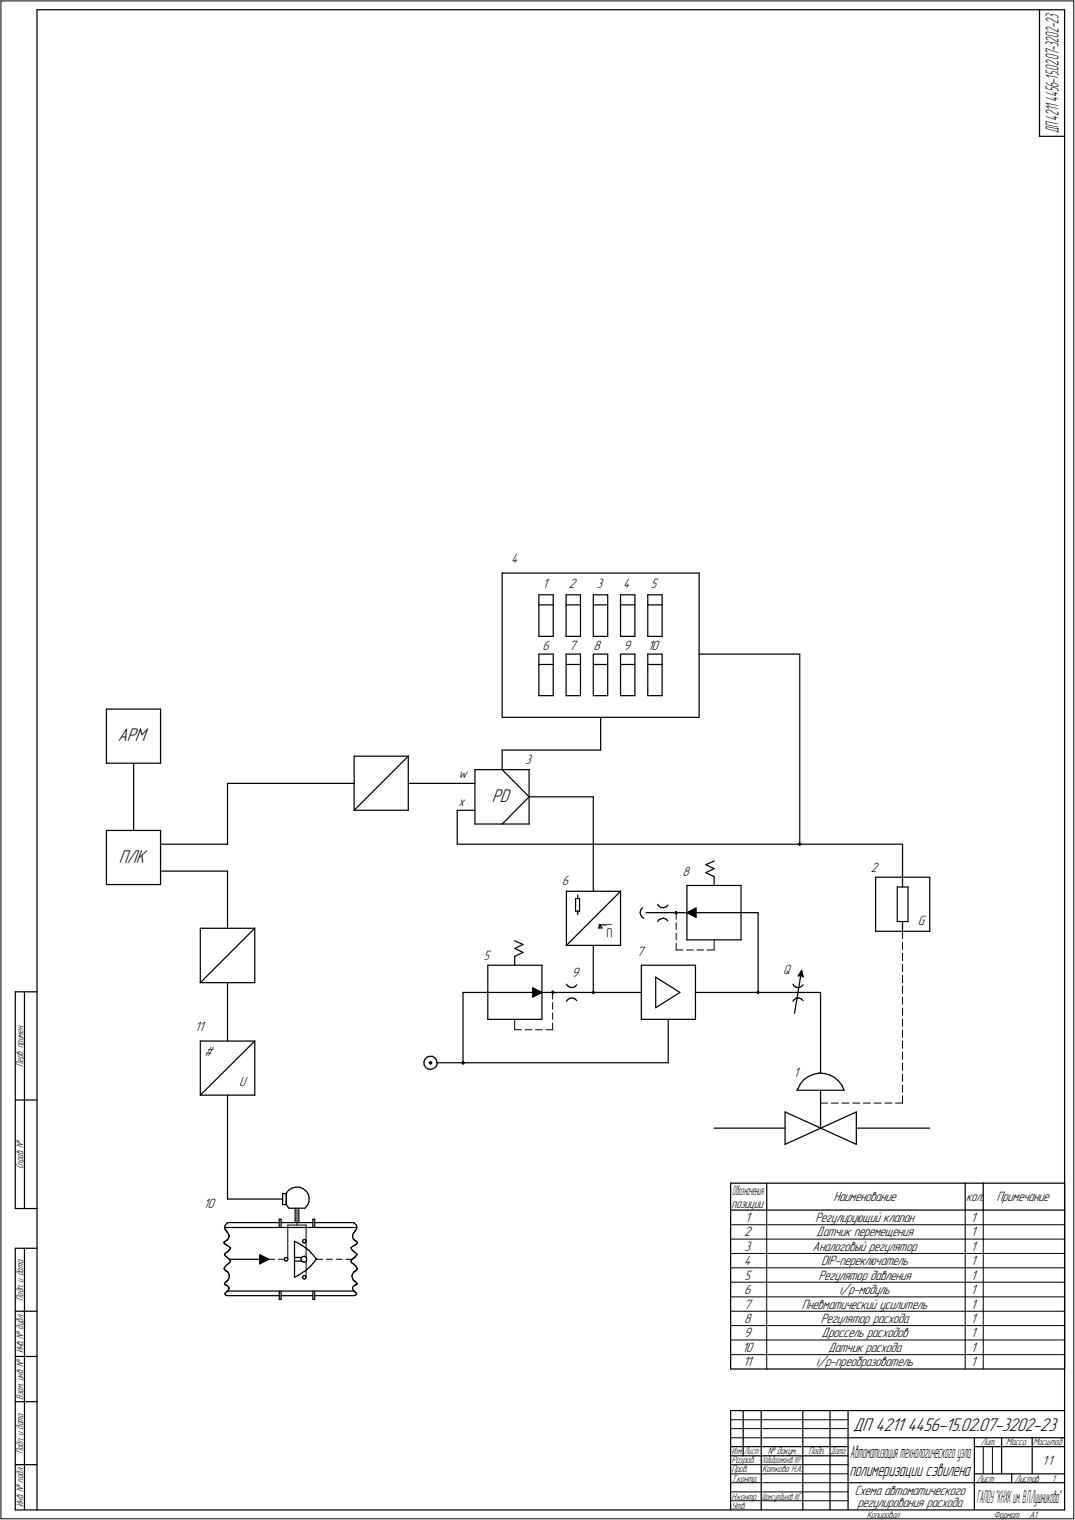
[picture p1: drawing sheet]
<svg xmlns="http://www.w3.org/2000/svg" width="595mm" height="842mm" viewBox="0 0 595 842" stroke-linecap="round" stroke-linejoin="round" font-family="sans-serif">
<g fill="none" stroke="#000" stroke-width=".55">
<path d="M1 1v840zM1 1h594zM595 1v840zM442 468h1zM442 468h.1M443 468h.1M443 467l-1 1zM443 467v1zM374 506v-1zM374 506h.1M374 505h.1M374 517v4z"/>
<path d="M374 511v4zM374 506v3zM375 506h.1M374 505l1 1zM374 506h1zM500 516v4zM374 526h4zM374 523v3zM380 526h4zM386 526h4zM391 526h4zM395 521v5z"/>
<path d="M500 522v4zM500 528v4zM500 534v4zM305 550l1 1zM305 550h1zM306 550h.1M306 555v4zM306 550v4zM306 549v1zM306 549h.1M306 549l-1 1zM306 549l1 1z"/>
<path d="M306 551l1-1zM328 550l1 1zM328 550h1zM328 550h.1M329 549v1zM329 549h.1M329 550h.1M329 549l-1 1zM329 551v-1zM419 550l1 1zM419 550h1zM419 550h.1"/>
<path d="M420 550h.1M420 549l-1 1zM420 549v1zM420 551v-1zM500 540v4zM500 546v5zM500 552v4zM500 558v5zM285 565v5zM285 570h4zM291 570h3zM297 570h3z"/>
<path d="M302 570h4zM306 567v3zM306 561v4zM500 565v4zM500 571v4zM500 577v4zM238 589v-1zM238 589v1zM238 589h.1M239 589h.1M238 588l1 1zM238 588v1z"/>
<path d="M239 589h-1zM239 589l-1 1zM256 589v1zM256 589h.1M257 589h.1M256 588l1 1zM256 588v1zM256 589h1zM256 590l1-1zM257 589h-1zM500 583v4zM500 589v4z"/>
<path d="M500 595v4zM454 611h4zM460 611h4zM466 611h4zM472 611h4zM478 611h4zM484 611h4zM490 611h4zM496 611h4zM500 601v4zM500 607v4zM159 679v19z"/>
<path d="M159 679h11zM164 669v10zM170 679v16zM405 679h184zM425 670v64zM534 670v9zM534 679v7zM544 670v9zM544 679v7zM149 698h3zM154 698h3zM170 699v9z"/>
<path d="M170 695v2zM175 698h4zM181 698h3zM186 698h3zM192 698h3zM405 686h184zM405 694h20zM425 694h164zM534 686v8zM534 694v8zM544 686v8zM544 694v8z"/>
<path d="M405 702h20zM405 710h20zM405 718h20zM425 702h164zM425 710h164zM425 718h164zM534 702v8zM534 710v8zM534 718v8zM544 702v8zM544 710v8zM544 718v8z"/>
<path d="M405 726h20zM405 734h20zM425 726h164zM425 734h164zM425 734v24zM534 726v8zM534 734v8zM544 726v8zM544 734v8zM405 742h20zM405 750h20zM425 742h164z"/>
<path d="M425 750h109zM534 742v16zM534 750h10zM544 742v16zM544 750h45zM405 791h65zM405 797h65zM405 787h65zM405 811h65zM405 817h65zM544 801v16zM549 801v16z"/>
<path d="M405 821h65zM405 827h65zM405 831h65zM1 841h594z"/>
</g>
<g fill="none" stroke="#000" stroke-width=".68">
<path d="M20 5v832zM20 5h569zM576 5v71zM589 5v832zM576 76h13zM278 317h109zM278 317v80zM387 317v80zM298 330h8zM298 330v23zM298 335h8zM306 330v23z"/>
<path d="M313 330h8zM313 330v23zM313 335h8zM321 330v23zM329 330h7zM329 330v23zM329 335h7zM336 330v23zM344 330h8zM344 330v23zM344 335h8zM352 330v23z"/>
<path d="M359 330h8zM359 330v23zM359 335h8zM367 330v23zM298 353h8zM313 353h8zM329 353h7zM344 353h8zM359 353h8zM298 362h8zM298 362v23zM298 368h8z"/>
<path d="M306 362v23zM313 362h8zM313 362v23zM313 368h8zM321 362v23zM329 362h7zM329 362v23zM329 368h7zM336 362v23zM344 362h8zM344 362v23zM344 368h8z"/>
<path d="M352 362v23zM359 362h8zM359 362v23zM359 368h8zM367 362v23zM387 362h56zM443 362v106zM59 393h30zM59 393v30zM89 393v30zM278 397h109zM298 385h8z"/>
<path d="M313 385h8zM329 385h7zM333 397v19zM344 385h8zM359 385h8zM196 419h30zM196 419v30zM226 419v30zM278 416v10zM278 416h55zM59 423h30zM74 423v37z"/>
<path d="M126 434h70zM126 434v34zM226 434h37zM263 426h30zM263 426v31zM278 426l15 15zM293 426v31zM196 449h30zM196 449l30-30zM253 449h10zM253 449v19zM263 457h30z"/>
<path d="M293 441l-15 16zM293 441h36zM329 441v53zM59 460h30zM59 460v30zM89 460v30zM89 468h37zM253 468h247zM391 479l4 2zM391 479l4-2zM500 468v18zM59 490h30z"/>
<path d="M89 483h37zM126 483v31zM314 494h30zM314 494v30zM319 498h2zM319 498v7zM320 496v2zM321 498v7zM344 494v30zM380 491v30zM380 491h30zM391 483l4 3z"/>
<path d="M391 483l4-2zM395 486v5zM410 491v30zM485 486h30zM485 486v30zM497 491h6zM497 491v20zM500 486v5zM503 491v20zM515 486v30zM111 514h30zM111 514v30z"/>
<path d="M141 514v30zM319 505h2zM320 505v2zM331 514h2zM332 512h6zM332 512l1 2zM332 512l-1 2zM354 505l1 2zM355 504l-1 1zM355 507l1 1zM356 508v1zM356 503l-1 1z"/>
<path d="M358 506h62zM364 501l1 1zM365 502l1 1zM365 510l1-1zM365 510l-1 1zM366 503h1zM366 509h1zM367 503l2-1zM367 509h2zM369 509l1 1zM370 501l-1 1zM380 506l5 2z"/>
<path d="M380 506l5-3zM385 503v5zM420 506v44zM485 516h30zM497 511h6zM500 511v5zM270 535h30zM270 535v30zM285 530v5zM285 530l5-2zM285 525l5 3zM285 525l5-2z"/>
<path d="M285 521l5 2zM300 535v30zM314 524h30zM314 524l30-30zM329 524v26zM355 535h30zM355 535v30zM380 521h30zM385 535v30zM444 538l-4 23zM444 538l1 3zM444 538l-2 3z"/>
<path d="M8 549v121zM8 549h12zM14 549v121zM111 544h30zM111 544l30-30zM126 544v33zM256 550v39zM256 550h14zM270 550h25zM295 547v5zM295 552l5-2zM295 547l5 3z"/>
<path d="M300 550h55zM314 545v1zM314 546l1 1zM314 554l1-1zM314 554v1zM315 547h2zM315 553h2zM317 547h1zM317 553h1zM318 553l1 1zM319 546l-1 1zM363 541v17z"/>
<path d="M363 541l13 9zM363 558l13-8zM385 550h69zM439 545l1 1zM440 546l1 1zM440 554l1-1zM440 554l-1 1zM441 547h1zM441 553h1zM442 541l1-1zM442 547h2zM442 553h2z"/>
<path d="M443 540l2 1zM444 553l1 1zM445 546l-1 1zM454 550v45zM111 577h30zM111 577v30zM141 577v30zM270 565h30zM355 565h30zM370 565v24zM235 588v2zM235 590l1 1z"/>
<path d="M235 587v1zM236 591l1 1zM236 586l2-1zM236 586l-1 1zM237 592h1zM238 585h1zM238 592h2zM239 585l2 1zM240 592l1-1zM241 586l1 1zM242 587v2zM242 589h128z"/>
<path d="M242 590l-1 1zM242 589v1zM445 598l3-2zM445 598l-2 2zM448 596l2-1zM450 595h3zM453 595h3zM456 595l3 1zM459 596l3 1zM462 597l2 2zM464 599l2 2zM8 609h12z"/>
<path d="M111 607h30zM111 607l30-30zM126 607v57zM435 616v18zM435 616l39 18zM441 604h26zM442 603l-1 1zM443 600l-1 3zM454 604v21zM466 601l1 3zM474 616v18zM395 625h40z"/>
<path d="M435 634l39-18zM474 625h41zM160 659l2-1zM160 659l-2 2zM162 658h2zM164 658h2zM166 658l2 1zM168 659l2 1zM170 660l1 2zM405 655h129zM405 655v15zM425 655v15z"/>
<path d="M534 655h10zM534 655v15zM544 655h45zM544 655v15zM589 655v15zM8 670h12zM124 680v1zM125 679l-1 1zM126 678l-1 1zM126 677h29zM126 664h30zM126 678h.1"/>
<path d="M155 675v5zM155 675h1zM156 675v5zM156 677h17zM156 661h2zM156 661v6zM156 667h2zM158 661h.1M158 661v6zM158 667l2 2zM160 669h.1M160 669h9z"/>
<path d="M163 669v8zM165 669v8zM170 668l-1 1zM171 662v2zM171 666l-1 2zM171 664v2zM173 675v5zM173 675h1zM174 675v5zM174 677h22zM196 678h.1M196 678l1 1z"/>
<path d="M197 679l1 1zM198 680l-1 1zM405 670v64zM405 670h129zM534 670h10zM544 670h45zM589 670v64zM8 692v145zM8 692h12zM14 692v145zM124 689h.1M124 688h.1"/>
<path d="M124 680h74zM124 695h.1M124 688h1zM124 695l1 1zM125 689h.1M124 681h1zM125 696h.1M125 690h.1M125 682h.1M125 688h.1M125 687h.1M125 694v1z"/>
<path d="M125 694h1zM126 696h.1M126 690h.1M126 682h.1M126 697h.1M126 694h.1M126 687h.1M126 683h.1M126 693h.1M126 683v1zM126 690l1 1zM126 697h1z"/>
<path d="M126 684h1zM127 693v-1zM127 691h.1M127 686h-1zM127 685h.1M127 697v1zM127 685v1zM127 692h1zM127 698h22zM127 700h.1M128 698h.1M128 691h.1"/>
<path d="M128 699l-1 1zM128 699h.1M128 691v1zM144 695v5zM144 695l5 3zM157 698h1zM158 697h.1M158 697l-1 1zM158 698v1zM158 697h1zM158 699l1-1zM159 697v1z"/>
<path d="M159 698h.1M163 688v20zM163 697h4zM163 699h4zM163 688l2 1zM165 689l2 1zM167 698v1zM167 697l1-1zM167 697v1zM167 699h1zM167 690l2 1zM167 688h1z"/>
<path d="M168 696h1zM168 687h.1M168 687l-1 1zM168 688v1zM168 699h1zM168 687h1zM168 689l1-1zM169 696l1 1zM169 691l1 1zM169 687l1 1zM170 688h-1zM170 697v1z"/>
<path d="M170 698l-1 1zM170 698h.1M170 692l1 1zM171 693l1 1zM172 694l2 1zM174 695l1 2zM174 700l-2 1zM175 697h.1M175 698l-1 2zM175 698h.1M194 699l1 1zM194 699h.1"/>
<path d="M194 691l1 1zM194 691h.1M194 698h.1M195 698v-1zM195 692h.1M195 691h.1M195 700h.1M195 692v1zM195 697h1zM195 693h1zM195 691l1-1zM195 686h1z"/>
<path d="M195 685v1zM195 685h.1M196 697h.1M196 693h.1M196 686v1zM196 684h-1zM196 690h.1M196 694h.1M196 687h.1M196 683v1zM196 683h.1M196 696h.1"/>
<path d="M197 694h.1M197 687h.1M196 682h.1M197 690h.1M197 682h.1M197 696h.1M197 694v1zM197 688h.1M197 682v-1zM197 696v-1zM197 689h.1M197 688h1z"/>
<path d="M198 695h.1M197 681h.1M197 695h.1M198 688h.1M198 689h-1zM198 689h.1M124 703h.1M124 712h.1M124 711h.1M125 704h.1M124 717h1zM125 712h.1"/>
<path d="M124 711l1-1zM125 716l-1 1zM125 716h.1M125 702h-1zM125 717l1 1zM125 710h.1M125 701v1zM125 701h1zM126 712h.1M125 704l1 1zM126 710h.1M126 701h.1"/>
<path d="M126 716h.1M126 715h.1M126 712v1zM126 705h.1M126 718h29zM126 715h70zM126 709h.1M126 700h.1M126 705h1zM126 713h1zM127 714h.1M127 705v1z"/>
<path d="M127 714l-1 1zM127 708l-1 1zM127 707h.1M127 707v1zM144 700l5-2zM155 720h1zM155 715v5zM156 715v5zM156 718h17zM163 708l2-2zM165 706l2-1zM167 705l2-1z"/>
<path d="M167 708h1zM168 707h.1M168 707l-1 1zM168 708v1zM168 707h1zM168 709l1-1zM169 704l1-1zM169 707l1 1zM170 708h-1zM170 703l1-1zM172 701l-1 1zM173 720h1z"/>
<path d="M173 715v5zM174 715v5zM174 718h22zM195 707v1zM195 707h.1M195 708v1zM195 714v1zM195 714h.1M195 715h1zM195 709h1zM195 705v1zM196 700h.1"/>
<path d="M196 713h-1zM196 713v-1zM196 709h.1M196 715h.1M196 718l1-1zM196 710h.1M196 705h-1zM196 705h.1M196 701h.1M196 716h.1M196 705v-1zM196 712h.1"/>
<path d="M196 701h1zM197 716h.1M197 710h.1M196 704h.1M197 712h.1M197 704h.1M197 701v1zM197 717h.1M197 710v1zM197 702h1zM197 716v1zM198 711h.1"/>
<path d="M198 712h.1M198 703h.1M8 726h12zM405 734v24zM589 734v24zM8 752h12zM405 758h20zM425 758h164zM8 777h12zM405 781h184zM405 781v56zM411 781v26z"/>
<path d="M421 781v56zM444 781v56zM460 781v56zM470 781v56zM470 797h119zM539 797v40zM555 797v20zM571 797v20zM8 811h12zM405 801h65zM405 807h65zM539 801h16z"/>
<path d="M539 817h50zM555 801h34zM560 817v4zM8 837h12zM20 837h569zM470 821h69zM539 821h50z"/>
</g>
<g fill="#000" stroke="#000" stroke-width=".55">
<path d="M384 504h1zM384 504h1zM384 504h1zM383 504h2zM383 504h2zM383 504h2zM382 505h3zM382 505h3zM382 505h3zM381 505h4zM381 505h4zM381 505h4zM380 506h5zM381 506h4zM381 506h4zM381 506h4zM382 506h3zM382 506h3zM382 507h3zM383 507h2zM383 507h2zM383 507h2zM384 507h1zM384 507h1zM384 508h1z"/>
<path d="M443 538h1zM443 538h1zM443 539h1zM443 539h1zM443 539h1zM443 539h1zM443 539h1zM443 539h1zM443 540h1zM443 540h1zM442 540h2zM442 540h2zM442 540h2zM442 541h1zM444 541h1zM444 541h1z"/>
<path d="M295 548h1zM295 548h1zM295 548h1zM295 548h2zM295 548h2zM295 548h2zM295 549h3zM295 549h3zM295 549h3zM295 549h4zM295 549h4zM295 549h4zM295 550h5zM295 550h5zM295 550h5zM295 550h4zM295 550h4zM295 551h4zM295 551h3zM295 551h3zM295 551h3zM295 551h2zM295 551h2zM295 552h2zM295 552h1zM295 552h1zM295 552h1z"/>
<path d="M144 696h1zM144 696h1zM144 696h1zM144 696h2zM144 696h2zM144 696h2zM144 697h3zM144 697h3zM144 697h3zM144 697h4zM144 697h4zM144 697h5zM144 698h5zM144 698h5zM144 698h4zM144 698h4zM144 698h3zM144 698h3zM144 699h3zM144 699h2zM144 699h2zM144 699h2zM144 699h1zM144 700h1zM144 700h1z"/>
</g>
<g fill="#fff" stroke="#fff" stroke-width=".55">
<path d="M272 437h12zM272 437h12zM272 437h12zM272 437h12zM272 437h12zM272 437h12zM272 438h12zM272 438h12zM272 438h12zM272 438h12zM272 438h12zM272 438h12zM272 439h12zM272 439h12zM272 439h12zM272 439h12zM272 439h12zM272 439h12zM272 440h12zM272 440h12zM272 440h12zM272 440h12zM272 440h12zM272 440h12zM272 441h12zM272 441h12zM272 441h12zM272 441h12zM272 441h12zM272 441h12zM272 442h12zM272 442h12zM272 442h12zM272 442h12zM272 442h12zM272 442h12zM272 443h12zM272 443h12zM272 443h12zM272 443h12zM272 443h12zM272 443h12zM272 444h12zM272 444h12zM272 444h12zM272 444h12zM272 444h12zM272 444h12zM272 445h12zM272 445h12zM272 445h12zM272 445h12zM272 445h12zM272 446h12zM272 446h12zM272 446h12zM272 446h12zM272 446h12zM272 446h12z"/>
<path d="M336 513h3zM336 513h3zM336 513h3zM336 513h3zM336 513h3zM336 514h3zM336 514h3zM336 514h3zM336 514h3zM336 514h3zM336 514h3zM336 515h3zM336 515h3zM336 515h3zM336 515h3zM336 515h3zM336 515h3zM336 516h3zM336 516h3zM336 516h3zM336 516h3zM336 516h3zM336 516h3zM336 517h3zM336 517h3zM336 517h3zM336 517h3zM336 517h3zM336 517h3zM336 518h3zM336 518h3zM336 518h3zM336 518h3zM336 518h3zM336 518h3zM336 519h3zM336 519h3zM336 519h3zM336 519h3zM336 519h3zM336 520h3zM336 520h3zM336 520h3z"/>
<path d="M300 320h4zM300 320h4zM300 321h4zM300 321h4zM300 321h4zM300 321h4zM300 321h4zM300 321h4zM300 322h4zM300 322h4zM300 322h4zM300 322h4zM300 322h4zM300 322h4zM300 323h4zM300 323h4zM300 323h4zM300 323h4zM300 323h4zM300 323h4zM300 324h4zM300 324h4zM300 324h4zM300 324h4zM300 324h4zM300 324h4zM300 325h4zM300 325h4zM300 325h4zM300 325h4zM300 325h4zM300 325h4zM300 326h4zM300 326h4zM300 326h4zM300 326h4zM300 326h4zM300 326h4zM300 327h4zM300 327h4zM300 327h4zM300 327h4z"/>
<path d="M315 320h5zM315 320h5zM315 321h5zM315 321h5zM315 321h5zM315 321h5zM315 321h5zM315 321h5zM315 322h5zM315 322h5zM315 322h5zM315 322h5zM315 322h5zM315 322h5zM315 323h5zM315 323h5zM315 323h5zM315 323h5zM315 323h5zM315 323h5zM315 324h5zM315 324h5zM315 324h5zM315 324h5zM315 324h5zM315 324h5zM315 325h5zM315 325h5zM315 325h5zM315 325h5zM315 325h5zM315 325h5zM315 326h5zM315 326h5zM315 326h5zM315 326h5zM315 326h5zM315 326h5zM315 327h5zM315 327h5zM315 327h5zM315 327h5z"/>
<path d="M330 320h5zM330 320h5zM330 321h5zM330 321h5zM330 321h5zM330 321h5zM330 321h5zM330 321h5zM330 322h5zM330 322h5zM330 322h5zM330 322h5zM330 322h5zM330 322h5zM330 323h5zM330 323h5zM330 323h5zM330 323h5zM330 323h5zM330 323h5zM330 324h5zM330 324h5zM330 324h5zM330 324h5zM330 324h5zM330 324h5zM330 325h5zM330 325h5zM330 325h5zM330 325h5zM330 325h5zM330 325h5zM330 326h5zM330 326h5zM330 326h5zM330 326h5zM330 326h5zM330 326h5zM330 327h5zM330 327h5zM330 327h5zM330 327h5z"/>
<path d="M345 320h5zM345 320h5zM345 321h5zM345 321h5zM345 321h5zM345 321h5zM345 321h5zM345 321h5zM345 322h5zM345 322h5zM345 322h5zM345 322h5zM345 322h5zM345 322h5zM345 323h5zM345 323h5zM345 323h5zM345 323h5zM345 323h5zM345 323h5zM345 324h5zM345 324h5zM345 324h5zM345 324h5zM345 324h5zM345 324h5zM345 325h5zM345 325h5zM345 325h5zM345 325h5zM345 325h5zM345 325h5zM345 326h5zM345 326h5zM345 326h5zM345 326h5zM345 326h5zM345 326h5zM345 327h5zM345 327h5zM345 327h5zM345 327h5z"/>
<path d="M360 320h5zM360 320h5zM360 321h5zM360 321h5zM360 321h5zM360 321h5zM360 321h5zM360 321h5zM360 322h5zM360 322h5zM360 322h5zM360 322h5zM360 322h5zM360 322h5zM360 323h5zM360 323h5zM360 323h5zM360 323h5zM360 323h5zM360 323h5zM360 324h5zM360 324h5zM360 324h5zM360 324h5zM360 324h5zM360 324h5zM360 325h5zM360 325h5zM360 325h5zM360 325h5zM360 325h5zM360 325h5zM360 326h5zM360 326h5zM360 326h5zM360 326h5zM360 326h5zM360 326h5zM360 327h5zM360 327h5zM360 327h5zM360 327h5z"/>
<path d="M300 354h5zM300 355h5zM300 355h5zM300 355h5zM300 355h5zM300 355h5zM300 355h5zM300 356h5zM300 356h5zM300 356h5zM300 356h5zM300 356h5zM300 356h5zM300 357h5zM300 357h5zM300 357h5zM300 357h5zM300 357h5zM300 357h5zM300 358h5zM300 358h5zM300 358h5zM300 358h5zM300 358h5zM300 358h5zM300 359h5zM300 359h5zM300 359h5zM300 359h5zM300 359h5zM300 359h5zM300 360h5zM300 360h5zM300 360h5zM300 360h5zM300 360h5zM300 361h5zM300 361h5zM300 361h5zM300 361h5zM300 361h5zM300 361h5z"/>
<path d="M315 354h5zM315 355h5zM315 355h5zM315 355h5zM315 355h5zM315 355h5zM315 355h5zM315 356h5zM315 356h5zM315 356h5zM315 356h5zM315 356h5zM315 356h5zM315 357h5zM315 357h5zM315 357h5zM315 357h5zM315 357h5zM315 357h5zM315 358h5zM315 358h5zM315 358h5zM315 358h5zM315 358h5zM315 358h5zM315 359h5zM315 359h5zM315 359h5zM315 359h5zM315 359h5zM315 359h5zM315 360h5zM315 360h5zM315 360h5zM315 360h5zM315 360h5zM315 361h5zM315 361h5zM315 361h5zM315 361h5zM315 361h5zM315 361h5z"/>
<path d="M329 354h5zM329 355h5zM329 355h5zM329 355h5zM329 355h5zM329 355h5zM329 355h5zM329 356h5zM329 356h5zM329 356h5zM329 356h5zM329 356h5zM329 356h5zM329 357h5zM329 357h5zM329 357h5zM329 357h5zM329 357h5zM329 357h5zM329 358h5zM329 358h5zM329 358h5zM329 358h5zM329 358h5zM329 358h5zM329 359h5zM329 359h5zM329 359h5zM329 359h5zM329 359h5zM329 359h5zM329 360h5zM329 360h5zM329 360h5zM329 360h5zM329 360h5zM329 361h5zM329 361h5zM329 361h5zM329 361h5zM329 361h5zM329 361h5z"/>
<path d="M345 354h5zM345 355h5zM345 355h5zM345 355h5zM345 355h5zM345 355h5zM345 355h5zM345 356h5zM345 356h5zM345 356h5zM345 356h5zM345 356h5zM345 356h5zM345 357h5zM345 357h5zM345 357h5zM345 357h5zM345 357h5zM345 357h5zM345 358h5zM345 358h5zM345 358h5zM345 358h5zM345 358h5zM345 358h5zM345 359h5zM345 359h5zM345 359h5zM345 359h5zM345 359h5zM345 359h5zM345 360h5zM345 360h5zM345 360h5zM345 360h5zM345 360h5zM345 361h5zM345 361h5zM345 361h5zM345 361h5zM345 361h5zM345 361h5z"/>
<path d="M359 354h7zM359 355h7zM359 355h7zM359 355h7zM359 355h7zM359 355h7zM359 355h7zM359 356h7zM359 356h7zM359 356h7zM359 356h7zM359 356h7zM359 356h7zM359 357h7zM359 357h7zM359 357h7zM359 357h7zM359 357h7zM359 357h7zM359 358h7zM359 358h7zM359 358h7zM359 358h7zM359 358h7zM359 358h7zM359 359h7zM359 359h7zM359 359h7zM359 359h7zM359 359h7zM359 359h7zM359 360h7zM359 360h7zM359 360h7zM359 360h7zM359 360h7zM359 361h7zM359 361h7zM359 361h7zM359 361h7zM359 361h7zM359 361h7z"/>
<path d="M317 536h5zM317 536h5zM317 536h5zM317 536h5zM317 536h5zM317 537h5zM317 537h5zM317 537h5zM317 537h5zM317 537h5zM317 537h5zM317 538h5zM317 538h5zM317 538h5zM317 538h5zM317 538h5zM317 538h5zM317 539h5zM317 539h5zM317 539h5zM317 539h5zM317 539h5zM317 539h5zM317 540h5zM317 540h5zM317 540h5zM317 540h5zM317 540h5zM317 541h5zM317 541h5zM317 541h5zM317 541h5zM317 541h5zM317 541h5zM317 542h5zM317 542h5zM317 542h5zM317 542h5zM317 542h5zM317 542h5zM317 543h5zM317 543h5z"/>
<path d="M311 485h5zM311 485h5zM311 485h5zM311 485h5zM311 485h5zM311 485h5zM311 486h5zM311 486h5zM311 486h5zM311 486h5zM311 486h5zM311 486h5zM311 487h5zM311 487h5zM311 487h5zM311 487h5zM311 487h5zM311 488h5zM311 488h5zM311 488h5zM311 488h5zM311 488h5zM311 488h5zM311 489h5zM311 489h5zM311 489h5zM311 489h5zM311 489h5zM311 489h5zM311 490h5zM311 490h5zM311 490h5zM311 490h5zM311 490h5zM311 490h5zM311 491h5zM311 491h5zM311 491h5zM311 491h5zM311 491h5zM311 491h5zM311 492h5z"/>
<path d="M283 306h5zM283 306h5zM283 307h5zM283 307h5zM283 307h5zM283 307h5zM283 307h5zM283 308h5zM283 308h5zM283 308h5zM283 308h5zM283 308h5zM283 308h5zM283 309h5zM283 309h5zM283 309h5zM283 309h5zM283 309h5zM283 309h5zM283 310h5zM283 310h5zM283 310h5zM283 310h5zM283 310h5zM283 310h5zM283 311h5zM283 311h5zM283 311h5zM283 311h5zM283 311h5zM283 311h5zM283 312h5zM283 312h5zM283 312h5zM283 312h5zM283 312h5zM283 312h5zM283 313h5zM283 313h5zM283 313h5zM283 313h5zM283 313h5z"/>
<path d="M268 526h4zM268 526h4zM268 527h4zM268 527h4zM268 527h4zM268 527h4zM268 527h4zM268 527h4zM268 528h4zM268 528h4zM268 528h4zM268 528h4zM268 528h4zM268 528h4zM268 529h4zM268 529h4zM268 529h4zM268 529h4zM268 529h4zM268 530h4zM268 530h4zM268 530h4zM268 530h4zM268 530h4zM268 530h4zM268 531h4zM268 531h4zM268 531h4zM268 531h4zM268 531h4zM268 531h4zM268 532h4zM268 532h4zM268 532h4zM268 532h4zM268 532h4zM268 532h4zM268 533h4zM268 533h4zM268 533h4zM268 533h4zM268 533h4z"/>
<path d="M353 524h4zM353 524h4zM353 524h4zM353 525h4zM353 525h4zM353 525h4zM353 525h4zM353 525h4zM353 525h4zM353 526h4zM353 526h4zM353 526h4zM353 526h4zM353 526h4zM353 526h4zM353 527h4zM353 527h4zM353 527h4zM353 527h4zM353 527h4zM353 527h4zM353 528h4zM353 528h4zM353 528h4zM353 528h4zM353 528h4zM353 528h4zM353 529h4zM353 529h4zM353 529h4zM353 529h4zM353 529h4zM353 530h4zM353 530h4zM353 530h4zM353 530h4zM353 530h4zM353 530h4zM353 531h4zM353 531h4zM353 531h4zM353 531h4zM353 531h4z"/>
<path d="M482 478h5zM482 478h5zM482 478h5zM482 478h5zM482 478h5zM482 479h5zM482 479h5zM482 479h5zM482 479h5zM482 479h5zM482 479h5zM482 480h5zM482 480h5zM482 480h5zM482 480h5zM482 480h5zM482 480h5zM482 481h5zM482 481h5zM482 481h5zM482 481h5zM482 481h5zM482 481h5zM482 482h5zM482 482h5zM482 482h5zM482 482h5zM482 482h5zM482 482h5zM482 483h5zM482 483h5zM482 483h5zM482 483h5zM482 483h5zM482 483h5zM482 484h5zM482 484h5zM482 484h5zM482 484h5zM482 484h5zM482 484h5zM482 485h5z"/>
<path d="M378 480h5zM378 480h5zM378 480h5zM378 480h5zM378 481h5zM378 481h5zM378 481h5zM378 481h5zM378 481h5zM378 481h5zM378 482h5zM378 482h5zM378 482h5zM378 482h5zM378 482h5zM378 482h5zM378 483h5zM378 483h5zM378 483h5zM378 483h5zM378 483h5zM378 483h5zM378 484h5zM378 484h5zM378 484h5zM378 484h5zM378 484h5zM378 484h5zM378 485h5zM378 485h5zM378 485h5zM378 485h5zM378 485h5zM378 485h5zM378 486h5zM378 486h5zM378 486h5zM378 486h5zM378 486h5zM378 486h5zM378 487h5zM378 487h5z"/>
<path d="M65 403h18zM65 403h18zM65 403h18zM65 403h18zM65 404h18zM65 404h18zM65 404h18zM65 404h18zM65 404h18zM65 404h18zM65 405h18zM65 405h18zM65 405h18zM65 405h18zM65 405h18zM65 405h18zM65 406h18zM65 406h18zM65 406h18zM65 406h18zM65 406h18zM65 406h18zM65 407h18zM65 407h18zM65 407h18zM65 407h18zM65 407h18zM65 407h18zM65 408h18zM65 408h18zM65 408h18zM65 408h18zM65 408h18zM65 408h18zM65 409h18zM65 409h18zM65 409h18zM65 409h18zM65 409h18zM65 409h18zM65 410h18zM65 410h18zM65 410h18zM65 410h18zM65 410h18zM65 410h18zM65 411h18zM65 411h18zM65 411h18zM65 411h18zM65 411h18zM65 411h18zM65 412h18zM65 412h18zM65 412h18zM65 412h18zM65 412h18zM65 412h18zM65 413h18z"/>
<path d="M132 596h5zM132 596h5zM132 596h5zM132 597h5zM132 597h5zM132 597h5zM132 597h5zM132 597h5zM132 597h5zM132 598h5zM132 598h5zM132 598h5zM132 598h5zM132 598h5zM132 598h5zM132 599h5zM132 599h5zM132 599h5zM132 599h5zM132 599h5zM132 599h5zM132 600h5zM132 600h5zM132 600h5zM132 600h5zM132 600h5zM132 600h5zM132 601h5zM132 601h5zM132 601h5zM132 601h5zM132 601h5zM132 601h5zM132 602h5zM132 602h5zM132 602h5zM132 602h5zM132 602h5zM132 602h5zM132 603h5zM132 603h5zM132 603h5z"/>
<path d="M113 579h6zM113 580h6zM113 580h6zM113 580h6zM113 580h6zM113 580h6zM113 580h6zM113 581h6zM113 581h6zM113 581h6zM113 581h6zM113 581h6zM113 581h6zM113 582h6zM113 582h6zM113 582h6zM113 582h6zM113 582h6zM113 583h6zM113 583h6zM113 583h6zM113 583h6zM113 583h6zM113 583h6zM113 584h6zM113 584h6zM113 584h6zM113 584h6zM113 584h6zM113 584h6zM113 585h6zM113 585h6zM113 585h6zM113 585h6zM113 585h6zM113 585h6zM113 586h6zM113 586h6zM113 586h6zM113 586h6zM113 586h6zM113 586h6z"/>
<path d="M66 470h16zM66 470h16zM66 470h16zM66 471h16zM66 471h16zM66 471h16zM66 471h16zM66 471h16zM66 471h16zM66 472h16zM66 472h16zM66 472h16zM66 472h16zM66 472h16zM66 472h16zM66 473h16zM66 473h16zM66 473h16zM66 473h16zM66 473h16zM66 473h16zM66 474h16zM66 474h16zM66 474h16zM66 474h16zM66 474h16zM66 474h16zM66 475h16zM66 475h16zM66 475h16zM66 475h16zM66 475h16zM66 475h16zM66 476h16zM66 476h16zM66 476h16zM66 476h16zM66 476h16zM66 477h16zM66 477h16zM66 477h16zM66 477h16zM66 477h16zM66 477h16zM66 478h16zM66 478h16zM66 478h16zM66 478h16zM66 478h16zM66 478h16zM66 479h16zM66 479h16zM66 479h16zM66 479h16zM66 479h16zM66 479h16zM66 480h16zM66 480h16zM66 480h16z"/>
<path d="M113 664h7zM113 664h7zM113 664h7zM113 664h7zM113 664h7zM113 665h7zM113 665h7zM113 665h7zM113 665h7zM113 665h7zM113 665h7zM113 666h7zM113 666h7zM113 666h7zM113 666h7zM113 666h7zM113 666h7zM113 667h7zM113 667h7zM113 667h7zM113 667h7zM113 667h7zM113 668h7zM113 668h7zM113 668h7zM113 668h7zM113 668h7zM113 668h7zM113 669h7zM113 669h7zM113 669h7zM113 669h7zM113 669h7zM113 669h7zM113 670h7zM113 670h7zM113 670h7zM113 670h7zM113 670h7zM113 670h7zM113 671h7zM113 671h7z"/>
<path d="M508 507h5zM508 507h5zM508 507h5zM508 507h5zM508 507h5zM508 508h5zM508 508h5zM508 508h5zM508 508h5zM508 508h5zM508 509h5zM508 509h5zM508 509h5zM508 509h5zM508 509h5zM508 509h5zM508 510h5zM508 510h5zM508 510h5zM508 510h5zM508 510h5zM508 510h5zM508 511h5zM508 511h5zM508 511h5zM508 511h5zM508 511h5zM508 511h5zM508 512h5zM508 512h5zM508 512h5zM508 512h5zM508 512h5zM508 512h5zM508 513h5zM508 513h5zM508 513h5zM508 513h5zM508 513h5zM508 513h5zM508 514h5zM508 514h5zM508 514h5z"/>
<path d="M439 591h4zM439 591h4zM439 591h4zM439 591h4zM439 592h4zM439 592h4zM439 592h4zM439 592h4zM439 592h4zM439 592h4zM439 593h4zM439 593h4zM439 593h4zM439 593h4zM439 593h4zM439 594h4zM439 594h4zM439 594h4zM439 594h4zM439 594h4zM439 594h4zM439 595h4zM439 595h4zM439 595h4zM439 595h4zM439 595h4zM439 595h4zM439 596h4zM439 596h4zM439 596h4zM439 596h4zM439 596h4zM439 596h4zM439 597h4zM439 597h4zM439 597h4zM439 597h4zM439 597h4zM439 597h4zM439 598h4zM439 598h4zM439 598h4z"/>
<path d="M108 566h6zM108 566h6zM108 566h6zM108 566h6zM108 566h6zM108 567h6zM108 567h6zM108 567h6zM108 567h6zM108 567h6zM108 567h6zM108 568h6zM108 568h6zM108 568h6zM108 568h6zM108 568h6zM108 568h6zM108 569h6zM108 569h6zM108 569h6zM108 569h6zM108 569h6zM108 569h6zM108 570h6zM108 570h6zM108 570h6zM108 570h6zM108 570h6zM108 570h6zM108 571h6zM108 571h6zM108 571h6zM108 571h6zM108 571h6zM108 571h6zM108 572h6zM108 572h6zM108 572h6zM108 572h6zM108 572h6zM108 573h6zM108 573h6z"/>
<path d="M291 417h4zM291 418h4zM291 418h4zM291 418h4zM291 418h4zM291 418h4zM291 418h4zM291 419h4zM291 419h4zM291 419h4zM291 419h4zM291 419h4zM291 419h4zM291 420h4zM291 420h4zM291 420h4zM291 420h4zM291 420h4zM291 420h4zM291 421h4zM291 421h4zM291 421h4zM291 421h4zM291 421h4zM291 421h4zM291 422h4zM291 422h4zM291 422h4zM291 422h4zM291 422h4zM291 422h4zM291 423h4zM291 423h4zM291 423h4zM291 423h4zM291 423h4zM291 424h4zM291 424h4zM291 424h4zM291 424h4zM291 424h4zM291 424h4z"/>
<path d="M254 425h6zM254 426h6zM254 426h6zM254 426h6zM254 426h6zM254 426h6zM254 426h6zM254 427h6zM254 427h6zM254 427h6zM254 427h6zM254 427h6zM254 427h6zM254 428h6zM254 428h6zM254 428h6zM254 428h6zM254 428h6zM254 428h6zM254 429h6zM254 429h6zM254 429h6zM254 429h6zM254 429h6zM254 429h6zM254 430h6zM254 430h6zM254 430h6zM254 430h6zM254 430h6zM254 430h6zM254 431h6zM254 431h6zM254 431h6zM254 431h6zM254 431h6zM254 431h6zM254 432h6zM254 432h6zM254 432h6zM254 432h6zM254 432h6z"/>
<path d="M254 441h5zM254 441h5zM254 441h5zM254 441h5zM254 441h5zM254 442h5zM254 442h5zM254 442h5zM254 442h5zM254 442h5zM254 442h5zM254 443h5zM254 443h5zM254 443h5zM254 443h5zM254 443h5zM254 443h5zM254 444h5zM254 444h5zM254 444h5zM254 444h5zM254 444h5zM254 444h5zM254 445h5zM254 445h5zM254 445h5zM254 445h5zM254 445h5zM254 446h5zM254 446h5zM254 446h5zM254 446h5zM254 446h5zM254 446h5zM254 447h5zM254 447h5zM254 447h5zM254 447h5zM254 447h5zM254 447h5zM254 448h5zM254 448h5z"/>
<path d="M433 534h6zM433 534h6zM433 534h6zM433 535h6zM433 535h6zM433 535h6zM433 535h6zM433 535h6zM433 535h6zM433 536h6zM433 536h6zM433 536h6zM433 536h6zM433 536h6zM433 536h6zM433 537h6zM433 537h6zM433 537h6zM433 537h6zM433 537h6zM433 537h6zM433 538h6zM433 538h6zM433 538h6zM433 538h6zM433 538h6zM433 538h6zM433 539h6zM433 539h6zM433 539h6zM433 539h6zM433 539h6zM433 539h6zM433 540h6zM433 540h6zM433 540h6zM433 540h6zM433 540h6zM433 541h6zM433 541h6zM433 541h6zM433 541h6z"/>
</g>
<g font-size="10.8">
<text x="65" y="411">АРМ</text>
<text x="272" y="444">PD</text>
<text x="66" y="478">ПЛК</text>
<text x="472" y="793">ДП 4211</text>
<text x="502" y="793">4456-15.02.07-3202-23</text>
</g>
<text font-size="10.6" x="470" y="818">полимеризации сэвилена</text>
<text font-size="10.4" x="586" y="74" transform="rotate(-90 586 74)">ДП42114456-15.02.07-3202-23</text>
<g font-size="10.3">
<text x="471" y="808">Автоматизациятехнологическогоузла</text>
<text x="541" y="833">Г</text>
<text x="542" y="833">АПОУ&quot;КНХКим.В.П.Лушникова&quot;</text>
</g>
<g font-size="7.9">
<text x="283" y="312">4</text>
<text x="300" y="326">1</text>
<text x="315" y="326">2</text>
<text x="330" y="326">3</text>
<text x="345" y="326">4</text>
<text x="360" y="326">5</text>
<text x="300" y="360">6</text>
<text x="315" y="360">7</text>
<text x="329" y="360">8</text>
<text x="345" y="360">9</text>
<text x="359" y="360">10</text>
<text x="291" y="423">3</text>
<text x="254" y="431">w</text>
<text x="254" y="446">x</text>
<text x="378" y="485">8</text>
<text x="482" y="483">2</text>
<text x="311" y="490">6</text>
<text x="508" y="513">G</text>
<text x="268" y="532">5</text>
<text x="353" y="530">7</text>
<text x="434" y="540">Q</text>
<text x="317" y="541">9</text>
<text x="108" y="571">11</text>
<text x="113" y="585">#</text>
<text x="439" y="597">1</text>
<text x="132" y="602">U</text>
<text x="461" y="665">Наименование</text>
<text x="535" y="665">кол.</text>
<text x="552" y="665">Примечание</text>
<text x="113" y="669">10</text>
<text x="413" y="677">1</text>
<text x="451" y="677">Регулирующий клапан</text>
<text x="538" y="677">1</text>
<text x="412" y="685">2</text>
<text x="452" y="685">Датчик перемещения</text>
<text x="538" y="685">1</text>
<text x="412" y="693">3</text>
<text x="450" y="693">Аналоговый регулятор</text>
<text x="538" y="693">1</text>
<text x="412" y="701">4</text>
<text x="455" y="701">DIP-переключатель</text>
<text x="538" y="701">1</text>
<text x="412" y="709">5</text>
<text x="453" y="709">Регулятор давления</text>
<text x="538" y="709">1</text>
<text x="412" y="717">6</text>
<text x="465" y="717">i/p-модуль</text>
<text x="538" y="717">1</text>
<text x="412" y="725">7</text>
<text x="444" y="725">Пневматический усилитель</text>
<text x="538" y="725">1</text>
<text x="412" y="733">8</text>
<text x="454" y="733">Регулятор расхода</text>
<text x="538" y="733">1</text>
<text x="412" y="741">9</text>
<text x="455" y="741">Дроссель расходов</text>
<text x="538" y="741">1</text>
<text x="411" y="749">10</text>
<text x="458" y="749">Датчик расхода</text>
<text x="538" y="749">1</text>
<text x="411" y="757">11</text>
<text x="452" y="757">i/p-преобразователь</text>
<text x="538" y="757">1</text>
<text x="577" y="812">1:1</text>
<text x="473" y="828">Схема автоматического</text>
<text x="475" y="835">регулирования расхода</text>
</g>
<text font-size="7.8" x="405" y="669">позиции</text>
<text font-size="7.6" x="405" y="662">Обозначения</text>
<text font-size="7.4" x="339" y="514" transform="rotate(180 339 514)">U</text>
<g font-size="5.5">
<text x="13" y="591" transform="rotate(-90 13 591)">Перв. примен.</text>
<text x="13" y="648" transform="rotate(-90 13 648)">Справ. №</text>
<text x="13" y="721" transform="rotate(-90 13 721)">Подп. и дата</text>
<text x="13" y="750" transform="rotate(-90 13 750)">Инв. № дубл.</text>
<text x="13" y="776" transform="rotate(-90 13 776)">Взам. инв. №</text>
<text x="543" y="801">Лит.</text>
<text x="557" y="801">Масса</text>
<text x="572" y="801">Масштаб</text>
<text x="13" y="806" transform="rotate(-90 13 806)">Подп. и дата</text>
<text x="425" y="806">№ докум.</text>
<text x="448" y="806">Подп.</text>
<text x="405" y="811">Разраб.</text>
<text x="405" y="816">Пров.</text>
<text x="422" y="816">Коткова Н.А.</text>
<text x="405" y="821">Т.контр.</text>
<text x="541" y="821">Лист</text>
<text x="562" y="821">Листов</text>
<text x="582" y="821">1</text>
<text x="405" y="831">Н.контр.</text>
<text x="13" y="835" transform="rotate(-90 13 835)">Инв. № подл.</text>
<text x="405" y="836">Утв.</text>
<text x="480" y="841">Копировал</text>
<text x="550" y="841">Формат</text>
<text x="570" y="841">A1</text>
</g>
<g font-size="5.4">
<text x="405" y="806">Изм.</text>
<text x="412" y="806">Лист</text>
<text x="460" y="806">Дата</text>
<text x="422" y="831">Шамсутдинов И.Г.</text>
</g>
<text font-size="5.3" x="422" y="811">Хабибрахманов И.Р.</text>
</svg>
